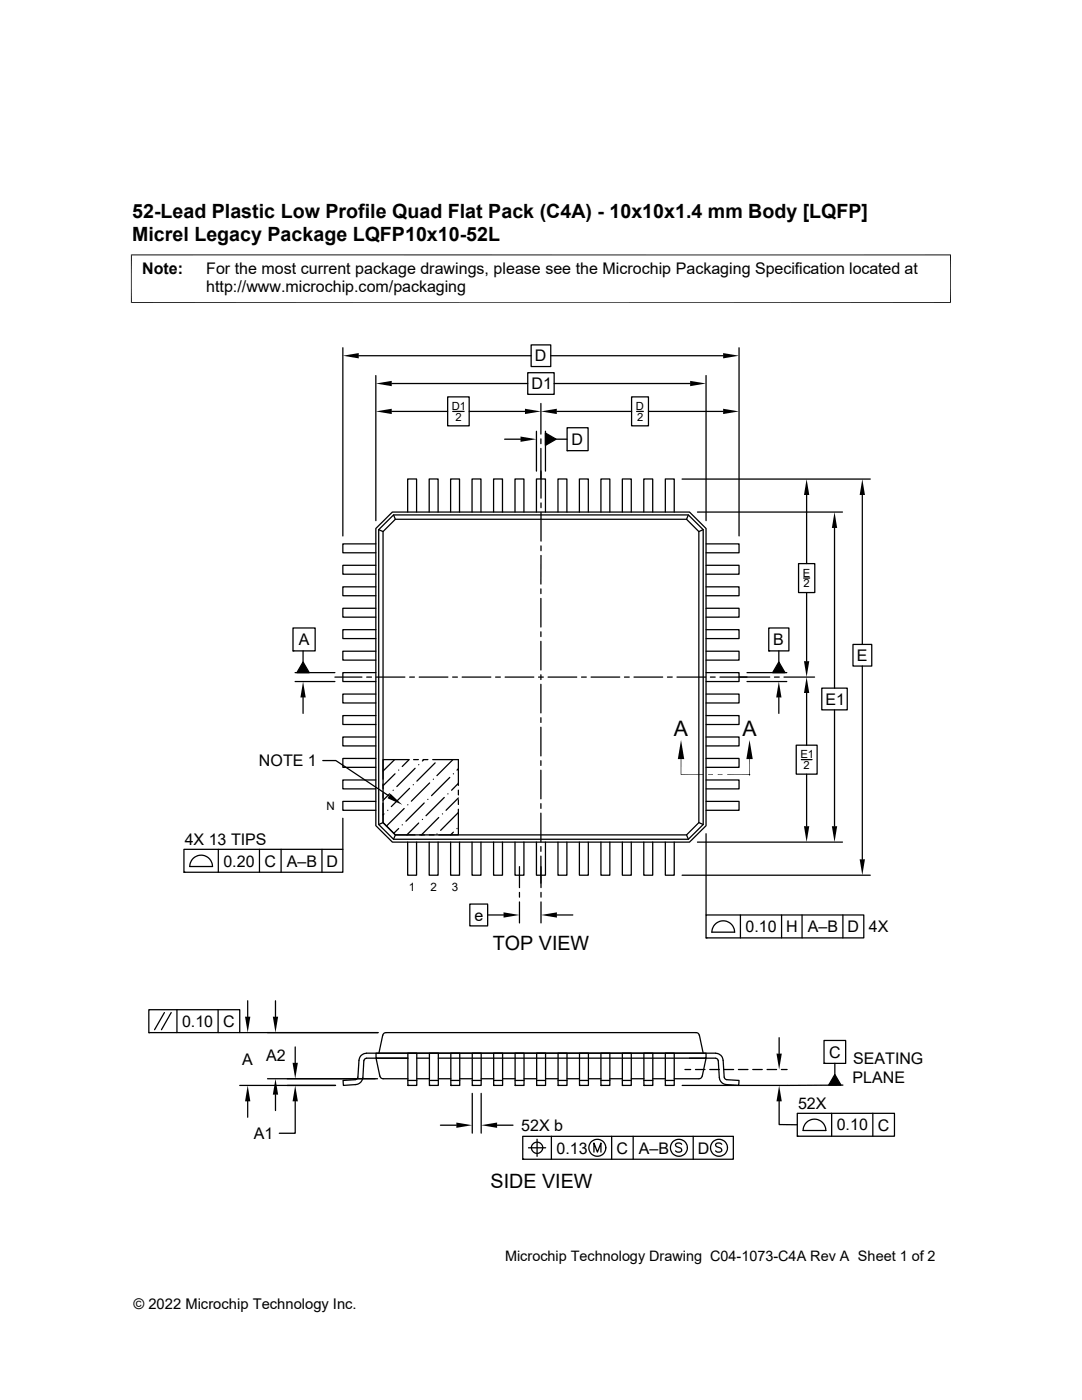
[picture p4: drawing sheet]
<svg xmlns="http://www.w3.org/2000/svg" width="216mm" height="279mm" viewBox="0 0 216 279" stroke-linecap="round" stroke-linejoin="round" font-family="sans-serif">
<g fill="none" stroke="#000" stroke-width=".25">
<path d="M68.4 69.4v37.6M71.6 71h34.4M75 75v28.9M78.2 76.5h27.1M89.3 79.2h4.3v5.8h-4.3zM105.3 74.4h5.3v4.3h-5.3zM106 68.8h3.9v4.4h-3.9zM109.9 71h34.4M110.6 76.5h27.1M126 79.2h3.4v5.8h-3.4zM140.9 75v28.9M147.5 69.4v37.6"/>
<path d="M78.2 82.1h11.1M90.3 82.1h2.3M93.6 82.1h11.2M100.7 87.7h3.2M107 86.1v7.9M107.9 80.5v6.1M107.9 87.6v.9M107.9 89.5v9.9M108.8 86.4l2.2 1.3-2.2 1.2zM108.8 86.1v7.9M111 87.7h2.2M111.1 82.1h14.9"/>
<path d="M113.2 85.4h4.1v4.5h-4.1zM113.2 89.9h.1M127 82.1h1.4M129.4 82.1h14.9M136.1 95.6h37.6M161 98.8v13.7M172.1 98.8v29.8M75 105.5l3.3-3.3h59.3l3.3 3.3v59.3l-3.3 3.3h-59.3l-3.3-3.3zM75 108.5h-6.6v1.8h6.6M75 112.8h-6.6v1.8h6.6M75 117.1h-6.6v1.8h6.6M75.6 105.7l2.9-2.9h58.9l2.9 2.9v58.8l-2.9 3h-58.9l-2.9-3z"/>
<path d="M75.6 105.7l.8 .4M76.4 106.1l2.5-2.5h58.1l2.4 2.5v58.1l-2.4 2.4h-58.1l-2.5-2.4zM78.5 102.8l.4 .8M81.3 102.2v-6.6h1.8v6.6M85.6 102.2v-6.6h1.8v6.6M89.9 102.2v-6.6h1.8v6.6M94.2 102.2v-6.6h1.8v6.6M98.5 102.2v-6.6h1.8v6.6M102.8 102.2v-6.6h1.7v6.6M107 102.2v-6.6h1.8v6.6M107.9 117.5v1M107.9 119.4v5.7"/>
<path d="M107.9 100.4v.9M107.9 102.3v5.7M107.9 108.9v1M107.9 110.8v5.8M111.3 102.2v-6.6h1.8v6.6M115.6 102.2v-6.6h1.8v6.6M119.9 102.2v-6.6h1.8v6.6M124.2 102.2v-6.6h1.8v6.6M128.5 102.2v-6.6h1.7v6.6M132.8 102.2v-6.6h1.7v6.6M137.4 102.8l-.4 .8M139.2 102.2h28.9"/>
<path d="M140.3 105.7l-.9 .4M140.9 117.1h6.6v1.8h-6.6M140.9 112.8h6.6v1.8h-6.6M140.9 108.5h6.6v1.8h-6.6M159.3 112.5h3.3v5.8h-3.3zM160.4 115.4h1.2M161 118.3v13.7M166.5 105.4v31.9M58.5 125.3h4.4v4.6h-4.4zM58.5 129.9h.1M58.9 134.2h7.9M58.9 136h7.9"/>
<path d="M60.5 129.9v2.2M60.5 132.1l1.2 2.1h-2.5zM60.5 139.2v3.2M66.8 135.1h5.4M73.2 135.1h.9M75 121.4h-6.6v1.8h6.6M75 125.7h-6.6v1.7h6.6M75 130h-6.6v1.7h6.6M75 134.2h-6.6v1.8h6.6M75 138.5h-6.6v1.8h6.6M75.1 135.1h5.7M81.7 135.1h1"/>
<path d="M83.7 135.1h5.7M90.3 135.1h1M92.2 135.1h5.7M98.9 135.1h.9M100.8 135.1h5.7M107.5 135.1h.9M107.9 126.1v.9M107.9 128v5.7M107.9 134.7v.9M107.9 136.6v5.7M109.4 135.1h5.7M116 135.1h1"/>
<path d="M117.9 135.1h5.8M124.6 135.1h1M126.5 135.1h5.7M133.2 135.1h.9M135.1 135.1h5.7M140.9 138.5h6.6v1.8h-6.6M140.9 134.2h6.6v1.8h-6.6M140.9 130h6.6v1.7h-6.6M140.9 125.7h6.6v1.7h-6.6M140.9 121.4h6.6v1.8h-6.6M141.8 135.1h.9M143.7 135.1h9.9"/>
<path d="M149.1 134.2h7.9M149.1 136h7.9M153.4 125.3h4v4.6h-4zM153.4 129.9h.1M154.5 135.1h1M155.4 139.2v3.2M155.4 132.1l1.2 2.1h-2.4zM155.4 129.9v2.2M156.4 135.1h6.1M161 138.3v10.4M164 137.3h5.1v4.4h-5.1zM170.2 128.6h3.7v4.3h-3.7z"/>
<path d="M172.1 132.9v38.6M64.4 151.8h2.6l10.6 7.1M75 142.8h-6.6v1.8h6.6M75 147.1h-6.6v1.8h6.6M75 151.4h-6.6v1.7h6.6M75 155.7h-6.6v1.7h6.6M75 159.9h-6.6v1.8h6.6M76.4 156.5v.9M76.4 158.4v.9M77.7 158.4l-1.3 1.3M78.4 157.7h.1M78.7 151.6l-2.3 2.3"/>
<path d="M78.8 154.4l-2.4 2.4M79.5 153.7h.1M81.6 151.6h-5.2v3.9M81.6 151.6l-1.3 1.4M81.7 157.3l-3.6 3.7M82.5 156.6h.1M82.5 151.6h1M82.8 153.3l-3.6 3.7M83.5 152.6h.1M84.4 151.6h1M84.6 151.6l-.3 .3M85.4 159.5h.1"/>
<path d="M85.7 156.3l-3.6 3.6M86.3 151.6h5.2v5.1M86.5 155.5h.1M86.8 152.3l-3.6 3.6M88.6 159.2l-3.6 3.6M89.4 158.4h.1M89.7 155.2l-3.6 3.6M90.4 151.6l-3.2 3.2M90.5 154.4h.1M91.5 159.3l-2.5 2.4M91.5 157.7v.9M91.5 159.6v.9"/>
<path d="M91.5 153.4l-.3 .3M91.5 156.3l-1.4 1.4M107.9 143.2v1M107.9 145.1v5.8M107.9 151.8v1M107.9 153.7v5.7M140.9 159.9h6.6v1.8h-6.6M140.9 155.7h6.6v1.7h-6.6M140.9 151.4h6.6v1.7h-6.6M140.9 147.1h6.6v1.8h-6.6M140.9 142.8h6.6v1.8h-6.6M149.6 154.6h.1"/>
<path d="M158.9 148.7h4.1v5.8h-4.1zM159.9 151.6h2.1M161 154.5v10.4M166.5 141.7v23.2M36.7 169.5h31.7v4.6h-31.7zM36.7 174.1h.1M38.7 171.2a2.27 2.27 0 0 1 2.4-.3 2.27 2.27 0 0 1 1.3 2h-4.5l.2-.9zM43.6 169.5v4.6M51.8 169.5v4.6M56.1 169.5v4.6M64.2 169.5v4.6M68.4 163.3v6.2"/>
<path d="M76.4 164.2l-.8 .3M76.4 160.3v3.9l2.5 2.4h3.9M76.6 162.4l-.2 .2M77.4 161.7h.1M78.9 166.6l-.4 .9M79.5 165.4l-.9 .9M80.3 164.6h.1M80.6 161.4l-3.5 3.5M81.3 168.1v6.6h1.8v-6.6M81.4 160.6h.1M83.5 164.3l-2.3 2.3M83.8 166.6h.9"/>
<path d="M84.3 163.5h.1M84.6 160.3l-3.6 3.6M85.6 168.1v6.6h1.8v-6.6M85.7 166.6h.9M87.2 166.4h.1M87.5 163.2l-3.4 3.4M88.3 162.4h.1M89.9 168.1v6.6h1.8v-6.6M90.5 166.1l-.6 .5M91.2 165.4h.1M91.5 162.2l-3.6 3.5M91.5 161.5v5.1h-3.9"/>
<path d="M94.2 168.1v6.6h1.8v-6.6M98.5 168.1v6.6h1.8v-6.6M102.8 168.1v6.6h1.7v-6.6M103.7 173v4.1M103.7 178.1v.9M107 168.1v6.6h1.8v-6.6M107.9 160.4v.9M107.9 162.3v5.7M107.9 169v.9M107.9 170.9v6.2M107.9 178.1v.9M111.3 168.1v6.6h1.8v-6.6"/>
<path d="M115.6 168.1v6.6h1.8v-6.6M119.9 168.1v6.6h1.8v-6.6M124.2 168.1v6.6h1.8v-6.6M128.5 168.1v6.6h1.7v-6.6M132.8 168.1v6.6h1.7v-6.6M136.1 174.7h37.6M137 166.6l.4 .9M139.2 168.1h28.9M139.4 164.2l.9 .3M140.9 166.4v16.2M49.4 199.7v3.2M55 199.7v3.2"/>
<path d="M93.7 180.4h3.6v4.4h-3.6zM97.3 182.6h3.2M103.7 180v4.2M107.9 180v4.2M111.1 182.6h3.2M140.9 182.6h31.5v4.6h-31.5zM140.9 187.2h.1M142 186h4.6M142 186a2.26 2.26 0 0 1 2.3-2.2 2.26 2.26 0 0 1 2.3 2.2M147.7 182.6v4.6M156 182.6v4.6M160 182.6v4.6"/>
<path d="M168.2 182.6v4.6M29.7 201.5h18.1v4.6h-18.1zM29.7 206.1h.1M32.8 202.1l-2 3.4M34.2 202.1l-2 3.4M35.3 201.5v4.6M43.5 201.5v4.6M47.8 206.1h27.6M47.8 216.6h19.2M49.4 219.8v3.2M55 218.5v3.1M58.9 219.8v6.4h-3.2"/>
<path d="M58.9 208.9v3.2M71.4 215l-.2 .3-.3 .2M72.4 215a1.53 1.53 0 0 1-1.4 1.5l-2.5 .1v-1l2.4-.1M72.6 211.7l-.2 3.3M73.1 211.2l-.2 .1-.3 .4M73.1 210.2a1.48 1.48 0 0 0-1.5 1.4l-.2 3.4M73.1 210.2h69.7M75 211.2l.8 3.6M75.3 215.3h-21.9M75.8 214.8l.2 .3 .5 .2h4.9M76.4 206.6l-.8 3.6M76.4 206.6l.2-.4 .4-.1h61.9l.4 .1 .2 .4"/>
<path d="M81.4 210.2h1.8v6.4h-1.8zM81.4 216.6h.1M81.4 215.6h1.8M83.2 215.3h2.5M83.2 211.2h2.5M85.7 210.2h1.8v6.4h-1.8zM85.7 216.6h.1M85.7 215.6h1.8M87.5 215.3h2.5M87.5 211.2h53.4v-1h-65.9v1h6.4h-8.3M90 210.2h1.7v6.4h-1.7zM90 216.6h.1"/>
<path d="M90 215.6h1.7M91.7 215.3h2.5M94.2 210.2h1.8v6.4h-1.8zM94.2 216.6h.1M94.2 215.6h1.8M94.2 218.2v7.9M96 218.2v7.9M96 215.3h2.5M98.5 210.2h1.8v6.4h-1.8zM98.5 216.6h.1M98.5 215.6h1.8M100.3 215.3h2.5"/>
<path d="M102.8 210.2h1.8v6.4h-1.8zM102.8 216.6h.1M102.8 215.6h1.8M104.6 215.3h2.5M107.1 210.2h1.8v6.4h-1.8zM107.1 216.6h.1M107.1 215.6h1.8M108.9 215.3h2.5M111.4 210.2h1.7v6.4h-1.7zM111.4 216.6h.1M111.4 215.6h1.7M113.1 215.3h2.5"/>
<path d="M115.6 210.2h1.8v6.4h-1.8zM115.6 216.6h.1M115.6 215.6h1.8M117.4 215.3h2.5M119.9 210.2h1.8v6.4h-1.8zM119.9 216.6h.1M119.9 215.6h1.8M121.7 215.3h2.5M124.2 210.2h1.8v6.4h-1.8zM124.2 216.6h.1M124.2 215.6h1.8M126 215.3h2.5"/>
<path d="M128.5 210.2h1.8v6.4h-1.8zM128.5 216.6h.1M128.5 215.6h1.8M130.3 215.3h2.5M132.8 210.2h1.7v6.4h-1.7zM132.8 216.6h.1M132.8 215.6h1.7M136.7 213.4h1.1M137.6 211.2h5.2M138.8 213.4h1.9M139.6 206.6l.7 3.6M140.1 214.8l-.2 .3-.4 .2h-5"/>
<path d="M140.9 211.2l-.8 3.6M141.6 213.4h1.9M142.8 210.2a1.48 1.48 0 0 1 1.5 1.4l.2 3.4M142.8 211.2l.2 .1 .3 .4M143.3 211.7l.2 3.3a1.53 1.53 0 0 0 1.4 1.5l2.5 .1 .1-1-2.5-.1M144.5 213.4h1.9M144.5 215l.2 .3 .3 .2M147.3 213.4h1.9M150.2 213.4h1.9M153.1 213.4h1.9M155.5 219.8v4.6l3.6 .1M155.5 207.1v3.2"/>
<path d="M155.9 213.4h1.2M164.4 207.6h4.3v4.6h-4.3zM164.4 212.2h.1M166.6 214.4l1.2 2.2h-2.4zM166.6 212.2v2.2M168.2 216.6h-32.1M87.9 224.6h3.2M99.2 224.6h3.2M104.3 226.8h42v4.6h-42zM104.3 231.4h.1M105.5 229.1h3.4M106 229.1a1.14 1.14 0 0 1 1.5-1.2 1.14 1.14 0 0 1 .5 1.9 1.14 1.14 0 0 1-1.9-.3l-.1-.4"/>
<path d="M107.2 227.4v3.4M110 226.8v4.6M118.5 229.9v-1.8l.7 1.8 .7-1.8v1.8M122 226.8v4.6M126.3 226.8v4.6M136 228.4a.7 .7 0 0 0-1.2 .2l.2 .2 .8 .4a.43 .43 0 0 1 0 .6 .88 .88 0 0 1-1-.1M138.3 226.8v4.6M144 228.4a.69 .69 0 0 0-.7-.3 .69 .69 0 0 0-.5 .5l.2 .2 .8 .4 .2 .5a.83 .83 0 0 1-1.2 0M159.1 222.2h19.4v4.6h-19.4zM159.1 226.8h.1M164.8 225.6a2.26 2.26 0 0 0-2.3-2.2 2.26 2.26 0 0 0-2.2 2.2h4.5M165.9 222.2v4.6"/>
<path d="M174.2 222.2v4.6"/>
<circle cx="119.2" cy="229.1" r="1.69"/>
<circle cx="135.5" cy="229.1" r="1.69"/>
<circle cx="143.5" cy="229.1" r="1.69"/>
</g>
<g fill="#000">
<path d="M68.4 71l3.2-.5v1zM75 76.5l3.2-.5v1.1zM137.7 76l3.2 .5-3.2 .6zM144.3 70.5l3.2 .5-3.2 .5zM75 82.1l3.2-.5v1zM103.9 87.1l3.1 .6-3.1 .5zM104.8 81.6l3.1 .5-3.1 .5zM108.8 86.4l2.2 1.3-2.2 1.2zM107.9 82.1l3.2-.5v1zM144.3 81.6l3.2 .5-3.2 .5zM161 95.6l.5 3.2h-1.1zM172.1 95.6l.5 3.2h-1.1z"/>
<path d="M166.5 102.2l.5 3.2h-1zM60.5 136l.5 3.2h-1.1zM60.5 132.1l1.2 2.1h-2.5zM155.4 136l.5 3.2h-1zM155.4 132.1l1.2 2.1h-2.4zM160.4 132h1.1l-.5 3.1zM161 135.1l.5 3.2h-1.1zM77.9 158.4l2.4 2.2-3-1.3zM135.9 147.7l.6 3.8h-1.2zM141.3 154.5h1l-1 .2zM141.3 154.7l1-.2v.2zM143.2 154.5h1l-1 .2z"/>
<path d="M143.2 154.7l1-.2v.2zM149.6 147.7l.6 3.8h-1.3zM160.4 164.9h1.1l-.5 3.2zM166 164.9h1l-.5 3.2zM171.5 171.5h1.1l-.5 3.2zM100.5 182.1l3.2 .5-3.2 .5zM107.9 182.6l3.2-.5v1zM48.9 202.9h1.1l-.6 3.2zM49.4 216.6l.6 3.2h-1.1zM54.4 202.9h1.1l-.5 3.2zM55 215.3l.5 3.2h-1.1zM58.4 212.1h1l-.5 3.2z"/>
<path d="M58.9 216.6l.5 3.2h-1zM154.9 210.3h1.1l-.5 3.1zM155.5 216.6l.5 3.2h-1.1zM166.6 214.4l1.2 2.2h-2.4zM91.1 224l3.1 .6-3.1 .5zM96 224.6l3.2-.6v1.1z"/>
</g>
<path d="M26.1 50.9h163.7M26.2 50.8v9.7M189.7 50.8v9.7M26.1 60.4h163.7M135.9 151.5v3.1h4.5M145.1 154.6h4.5M149.6 151.5v3.2" fill="none" stroke="#000" stroke-width=".2"/>
<g font-size="4.3">
<text x="134.5" y="146.9">A</text>
<text x="148.1" y="146.9">A</text>
</g>
<g font-size="3.9">
<text x="26.4" y="43.5">52-Lead Plastic Low Profile Quad Flat Pack (C4A) - 10x10x1.4 mm Body [LQFP]</text>
<text x="26.4" y="48">Micrel Legacy Package LQFP10x10-52L</text>
<text x="98.3" y="189.6">TOP VIEW</text>
<text x="97.9" y="237.1">SIDE VIEW</text>
</g>
<g font-size="3.2">
<text x="28.4" y="54.6">Note:</text>
<text x="41.1" y="58.3">http://www.microchip.com/packaging</text>
<text x="41.1" y="54.6">For the most current package drawings, please see the Microchip Packaging Specification located at</text>
<text x="106.1" y="77.7">D1</text>
<text x="106.7" y="72.1">D</text>
<text x="114.1" y="88.8">D</text>
<text x="59.6" y="128.8">A</text>
<text x="154.3" y="128.8">B</text>
<text x="171" y="131.9">E</text>
<text x="164.7" y="140.6">E1</text>
<text x="51.7" y="153">NOTE 1</text>
<text x="36.9" y="168.7">4X 13 TIPS</text>
<text x="44.6" y="172.9">0.20</text>
<text x="52.8" y="172.9">C</text>
<text x="57.2" y="172.9">A–B</text>
<text x="65.1" y="172.9">D</text>
<text x="94.7" y="183.7">e</text>
<text x="148.8" y="186">0.10</text>
<text x="156.8" y="186">H</text>
<text x="161.2" y="186">A–B</text>
<text x="169.1" y="186">D</text>
<text x="173.4" y="186">4X</text>
<text x="36.3" y="204.9">0.10</text>
<text x="44.5" y="204.9">C</text>
<text x="48.3" y="212.5">A</text>
<text x="53.1" y="211.8">A2</text>
<text x="165.4" y="211.1">C</text>
<text x="170.2" y="212.3">SEATING</text>
<text x="159.2" y="221.4">52X</text>
<text x="170.1" y="216.1">PLANE</text>
<text x="50.7" y="227.3">A1</text>
<text x="104" y="225.7">52X b</text>
<text x="167" y="225.6">0.10</text>
<text x="175.2" y="225.6">C</text>
<text x="111" y="230.2">0.13</text>
<text x="123" y="230.2">C</text>
<text x="127.5" y="230.2">A–B</text>
<text x="139.2" y="230.2">D</text>
</g>
<g font-size="2.9">
<text x="100.8" y="251.7">Microchip Technology Drawing C04-1073-C4A Rev A Sheet 1 of 2</text>
<text x="26.6" y="261.3">© 2022 Microchip Technology Inc.</text>
</g>
<g font-size="2.3">
<text x="65.2" y="161.6">N</text>
<text x="81.6" y="177.9">1</text>
<text x="85.9" y="177.9">2</text>
<text x="90.2" y="177.9">3</text>
</g>
<g font-size="2.2">
<text x="90.1" y="81.8">D1</text>
<text x="90.9" y="84">2</text>
<text x="126.9" y="81.8">D</text>
<text x="127.1" y="84">2</text>
<text x="160.2" y="115.1">E</text>
<text x="160.4" y="117.2">2</text>
<text x="159.7" y="151.3">E1</text>
<text x="160.4" y="153.5">2</text>
</g>
</svg>
